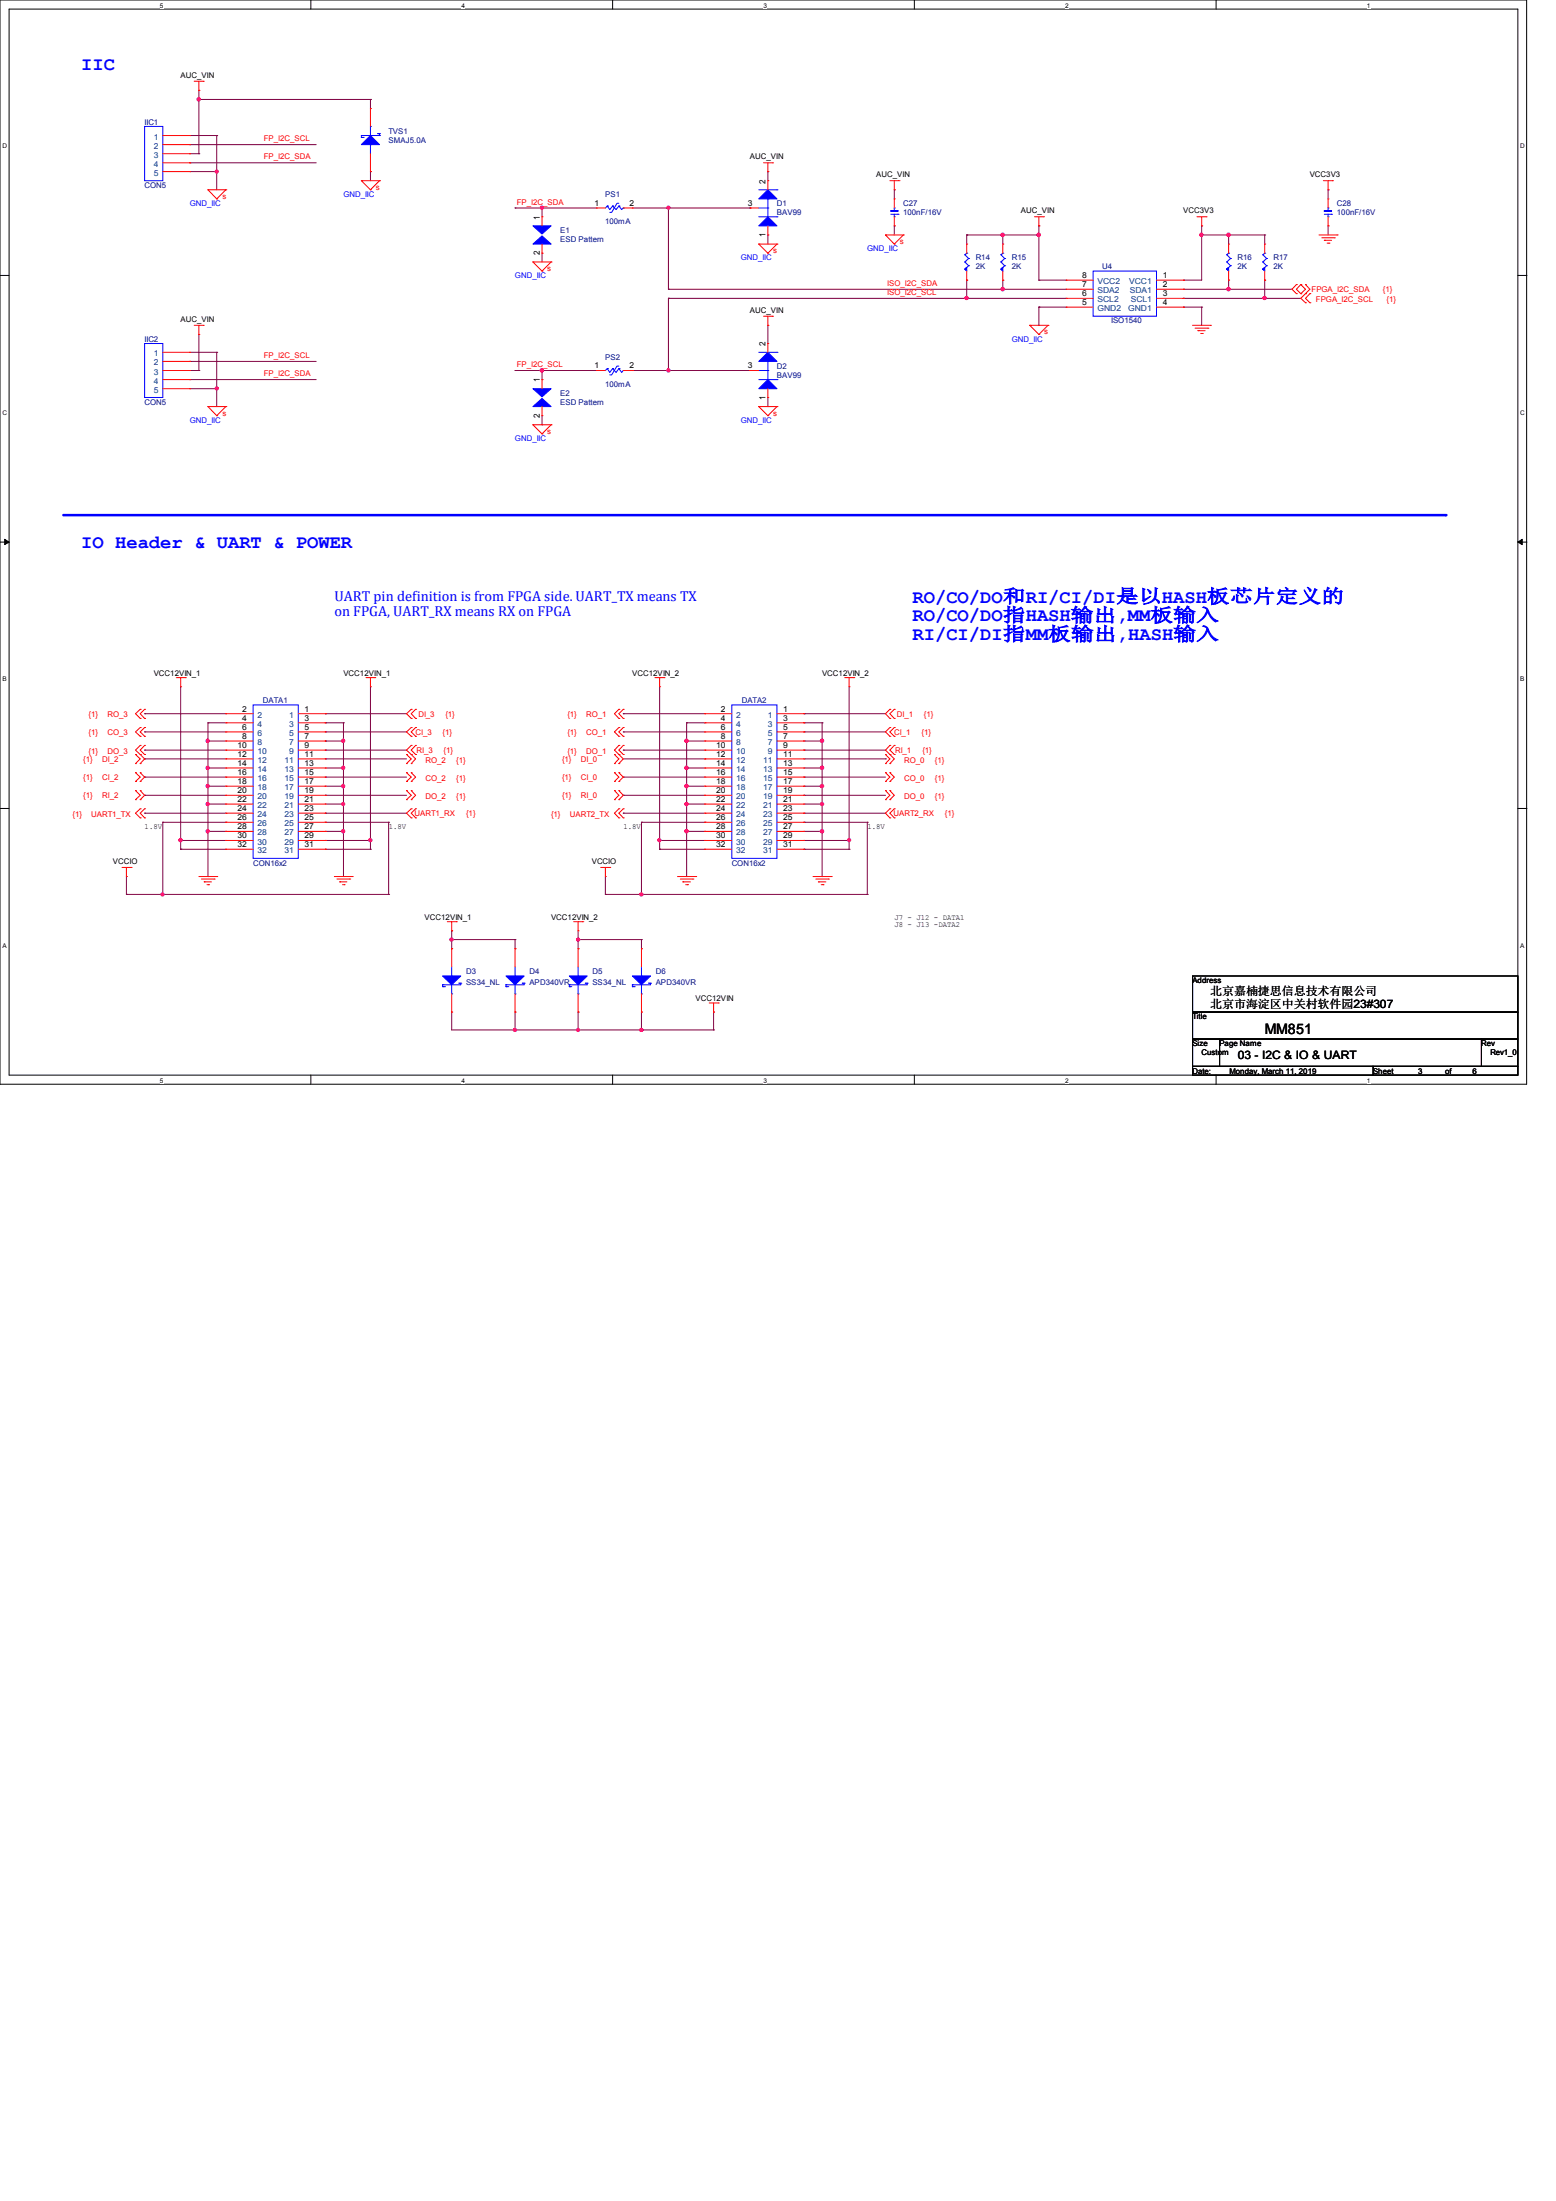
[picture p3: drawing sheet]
<svg xmlns="http://www.w3.org/2000/svg" width="210mm" height="297mm" viewBox="0 0 210 297" stroke-linecap="round" stroke-linejoin="round" font-family="sans-serif">
<path d="M0 0h206v146.3h-206zM1.2 1.2h203.7v143.9h-203.7z" fill="none" stroke="#000" stroke-width=".13"/>
<g fill="#fff">
<path d="M21.6 .2h.5v.9h-.5z"/>
<path d="M21.6 145.2h.5v1h-.5z"/>
</g>
<path d="M42 0v1.2M42 145.1v1.2" fill="none" stroke="#000" stroke-width=".13"/>
<g fill="#fff">
<path d="M62.3 .2h.5v.9h-.5z"/>
<path d="M62.3 145.2h.5v1h-.5z"/>
</g>
<path d="M82.7 0v1.2M82.7 145.1v1.2" fill="none" stroke="#000" stroke-width=".13"/>
<g fill="#fff">
<path d="M103 .2h.5v.9h-.5z"/>
<path d="M103 145.2h.5v1h-.5z"/>
</g>
<path d="M123.4 0v1.2M123.4 145.1v1.2" fill="none" stroke="#000" stroke-width=".13"/>
<g fill="#fff">
<path d="M143.8 .2h.4v.9h-.4z"/>
<path d="M143.8 145.2h.4v1h-.4z"/>
</g>
<path d="M164.1 0v1.2M164.1 145.1v1.2" fill="none" stroke="#000" stroke-width=".13"/>
<g fill="#fff">
<path d="M184.5 .2h.5v.9h-.5z"/>
<path d="M184.5 145.2h.5v1h-.5z"/>
<path d="M.3 19.2h.6v1h-.6z"/>
<path d="M205.2 19.2h.6v1h-.6z"/>
<path d="M.3 55.1h.6v1h-.6z"/>
<path d="M205.2 55.1h.6v1h-.6z"/>
</g>
<path d="M0 37.2h1.2M204.9 37.2h1.2" fill="none" stroke="#000" stroke-width=".13"/>
<g fill="#fff">
<path d="M.3 91.1h.6v1h-.6z"/>
<path d="M205.2 91.1h.5v1h-.5z"/>
</g>
<path d="M0 73.2h1.2M204.9 73.2h1.2" fill="none" stroke="#000" stroke-width=".13"/>
<path d="M.6 72.8l.6 .4-.6 .3zM204.9 73.2l.5-.4v.7z" fill="#000" stroke="#000" stroke-width=".13"/>
<g fill="#fff">
<path d="M.3 127h.6v1h-.6z"/>
<path d="M205.2 127h.5v1h-.5z"/>
</g>
<path d="M0 109.1h1.2M204.9 109.1h1.2" fill="none" stroke="#000" stroke-width=".13"/>
<path d="M8.6 69.5h186.5" fill="none" stroke="#00f" stroke-width=".34"/>
<circle cx="195.1" cy="69.5" r=".17" fill="#00f"/>
<g fill="none" stroke="#800040" stroke-width=".13">
<path d="M25.6 19.5h.1M25.6 18.3h.1M25.6 19.5h17.1M25.6 18.3h3.7M26.8 12.2h.1M26.8 13.4h.1M26.8 12.2v8.5M26.8 13.4h23.2M29.3 18.3h.1M29.3 18.3v7.3M50 13.4h.1M50 13.4v1.2"/>
<path d="M25.6 22h.1M25.6 22h17.1M25.6 23.2h3.7M25.6 20.7h1.2M26.8 20.7h.1M29.3 23.2h.1M50 23.2h.1M50 23.2v1.2M69.5 28.1h.1M69.5 28.1h11M73.2 34.2h.1M73.2 28.1h.1"/>
<path d="M73.2 28.1v1.2M73.2 34.2v1.1M85.3 28.1h15.9M90.2 28.1h.1M90.2 39h.1M90.2 39h53.7M90.2 28.1v10.9M101.2 28.1h.1M103.6 31.7h.1M103.6 23.2h.1M103.6 23.2v1.2M103.6 31.7v1.2"/>
<path d="M120.7 30.5h.1M120.7 25.6h.1M120.7 25.6v1.2M120.7 30.5v1.2M130.5 31.7h.1M130.5 37.8h.1M130.5 31.7h9.7M130.5 31.7v1.2M130.5 37.8v2.5M135.3 31.7h.1M135.3 39h.1M135.3 37.8h.1"/>
<path d="M135.3 31.7v1.2M135.3 37.8v1.2M140.2 30.5h.1M140.2 31.7h.1M140.2 37.8h.1M140.2 37.8h3.7M140.2 30.5v7.3M159.7 37.8h.1M159.7 39h.1M159.7 39h14.7M162.2 30.5h.1M162.2 31.7h.1"/>
<path d="M162.2 30.5v7.3h-2.5M162.2 31.7h8.5M165.8 31.7h.1M165.8 37.8h.1M165.8 39h.1M165.8 31.7v1.2M165.8 37.8v1.2M170.7 31.7h.1M170.7 37.8h.1M170.7 31.7v1.2M170.7 37.8v2.5M179.2 30.5h.1"/>
<path d="M179.2 25.6h.1M179.2 25.6v1.2M179.2 30.5v1.2M25.6 51.2h.1M25.6 48.8h.1M25.6 50h.1M25.6 51.2h17.1M25.6 52.5h3.7M25.6 50h1.2M25.6 48.8h17.1M25.6 47.5h3.7M26.8 50h.1"/>
<path d="M26.8 45.1v4.9M29.3 52.5h.1M29.3 47.5h.1M29.3 47.5v7.4M69.5 50h.1M69.5 50h11M73.2 57.3h.1M73.2 51.2h.1M73.2 50h.1M73.2 50v1.2M73.2 56.1v1.2M85.3 50h15.9"/>
<path d="M90.2 40.3h.1M90.2 50h.1M90.2 40.3h53.7M90.2 40.3v9.7M103.6 54.9h.1M103.6 43.9h.1M103.6 43.9v2.5M103.6 53.6v1.3M130.5 40.3h.1M140.2 41.4h.1M140.2 41.4h3.7M140.2 41.4v2.5"/>
<path d="M159.7 41.4h.1M159.7 40.3h.1M159.7 41.4h2.5M159.7 40.3h15.9M162.2 41.4h.1M162.2 41.4v2.5M170.7 40.3h.1M19.5 96.3h.1M19.5 98.8h.1M19.5 96.3h11M19.5 98.8h11M24.4 92.7v21.9"/>
<path d="M28.1 97.5h.1M28.1 100h.1M28.1 97.5v20.8M28.1 97.5h2.4M28.1 100h2.4M43.9 96.3h.1M43.9 98.8h.1M43.9 97.5h.1M43.9 100h.1M43.9 96.3h11M43.9 98.8h11M43.9 97.5h2.5"/>
<path d="M43.9 100h2.5M46.4 97.5h.1M46.4 97.5v20.8M50 92.7v21.9M84.1 96.3h.1M84.1 98.8h.1M84.1 96.3h11M84.1 98.8h11M89 92.7v21.9M92.7 100h.1M92.7 97.5h.1M92.7 97.5h2.4"/>
<path d="M92.7 100h2.4M92.7 97.5v20.8M108.5 98.8h.1M108.5 96.3h.1M108.5 100h.1M108.5 97.5h.1M108.5 96.3h11M108.5 98.8h11M108.5 97.5h2.5M108.5 100h2.5M111 97.5h.1M111 97.5v20.8"/>
<path d="M114.6 92.7v21.9M17.1 118.3v2.4M19.5 101.2h.1M19.5 102.4h.1M19.5 104.9h.1M19.5 107.3h.1M19.5 109.7h.1M19.5 101.2h11M19.5 102.4h11M19.5 104.9h11M19.5 107.3h11M19.5 109.7h11"/>
<path d="M22 111h.1M22 111v9.7M22 111h8.5M24.4 113.4h.1M24.4 114.6h.1M24.4 114.6h6.1M24.4 113.4h6.1M28.1 106.1h.1M28.1 103.6h.1M28.1 108.5h.1M28.1 112.2h.1M28.1 118.3h.1"/>
<path d="M28.1 103.6h2.4M28.1 106.1h2.4M28.1 112.2h2.4M28.1 108.5h2.4M30.5 111h.1M43.9 101.2h.1M43.9 114.6h.1M43.9 113.4h.1M43.9 109.7h.1M43.9 107.3h.1M43.9 104.9h.1M43.9 102.4h.1"/>
<path d="M43.9 111h.1M43.9 101.2h11M43.9 102.4h11M43.9 103.6h2.5M43.9 104.9h11M43.9 106.1h2.5M43.9 107.3h11M43.9 114.6h6.1M43.9 113.4h6.1M43.9 112.2h2.5M43.9 109.7h11M43.9 108.5h2.5"/>
<path d="M43.9 111h8.6M46.4 103.6h.1M46.4 112.2h.1M46.4 118.3h.1M46.4 108.5h.1M46.4 106.1h.1M50 113.4h.1M50 114.6h.1M52.5 111h.1M52.5 111v9.7M81.7 118.3v2.4M84.1 101.2h.1"/>
<path d="M84.1 109.7h.1M84.1 107.3h.1M84.1 104.9h.1M84.1 101.2h11M84.1 102.4h11M84.1 104.9h11M84.1 107.3h11M84.1 109.7h11M86.6 111h.1M86.6 111v9.7M86.6 111h8.5M89 113.4h.1"/>
<path d="M89 114.6h.1M89 114.6h6.1M89 113.4h6.1M92.7 112.2h.1M92.7 118.3h.1M92.7 108.5h.1M92.7 106.1h.1M92.7 103.6h.1M92.7 103.6h2.4M92.7 106.1h2.4M92.7 112.2h2.4M92.7 108.5h2.4"/>
<path d="M95.1 102.4h.1M95.1 111h.1M108.5 101.2h.1M108.5 113.4h.1M108.5 114.6h.1M108.5 109.7h.1M108.5 107.3h.1M108.5 106.1h.1M108.5 104.9h.1M108.5 111h.1M108.5 101.2h11M108.5 102.4h11"/>
<path d="M108.5 103.6h2.5M108.5 104.9h11M108.5 106.1h2.5M108.5 107.3h11M108.5 114.6h6.1M108.5 113.4h6.1M108.5 112.2h2.5M108.5 109.7h11M108.5 108.5h2.5M108.5 111h8.6M111 103.6h.1M111 112.2h.1"/>
<path d="M111 118.3h.1M111 108.5h.1M111 106.1h.1M114.6 113.4h.1M114.6 114.6h.1M117.1 111h.1M117.1 111v9.7M119.5 102.4h.1M17.1 120.7h.1M17.1 120.7h35.4M22 120.7h.1M52.5 120.7h.1"/>
<path d="M61 125.6h.1M61 136.6h.1M61 128h.1M61 125.6v2.4M61 136.6v2.4h35.3M61 126.8h8.5M69.5 139h.1M69.5 136.6h.1M69.5 126.8h.1M69.5 128h.1M69.5 126.8v1.2M69.5 136.6v2.4"/>
<path d="M78 126.8h.1M78 136.6h.1M78 139h.1M78 128h.1M78 125.6v2.4M78 136.6v2.4M78 126.8h8.6M81.7 120.7h.1M81.7 120.7h35.4M86.6 139h.1M86.6 136.6h.1M86.6 126.8h.1"/>
<path d="M86.6 128h.1M86.6 120.7h.1M86.6 126.8v1.2M86.6 136.6v2.4M96.3 136.6h.1M96.3 139h.1M96.3 136.6v2.4M117.1 120.7h.1"/>
</g>
<g fill="#f0f" stroke="#f0f" stroke-width=".13">
<circle cx="29.3" cy="52.4" r=".21"/>
<circle cx="170.7" cy="40.2" r=".22"/>
<circle cx="162.1" cy="31.7" r=".22"/>
<circle cx="165.8" cy="31.7" r=".23"/>
<circle cx="165.8" cy="39" r=".23"/>
<circle cx="140.2" cy="31.7" r=".23"/>
<circle cx="135.3" cy="31.7" r=".23"/>
<circle cx="135.3" cy="39" r=".23"/>
<circle cx="130.5" cy="40.2" r=".22"/>
<circle cx="29.3" cy="23.2" r=".21"/>
<circle cx="26.8" cy="13.4" r=".23"/>
<circle cx="73.1" cy="50" r=".23"/>
<circle cx="73.1" cy="28" r=".22"/>
<circle cx="90.2" cy="28" r=".21"/>
<circle cx="90.2" cy="50" r=".22"/>
<circle cx="28" cy="106.1" r=".22"/>
<circle cx="24.4" cy="113.4" r=".22"/>
<circle cx="50" cy="113.4" r=".22"/>
<circle cx="46.3" cy="100" r=".22"/>
<circle cx="46.3" cy="103.6" r=".22"/>
<circle cx="28" cy="100" r=".22"/>
<circle cx="28" cy="103.6" r=".22"/>
<circle cx="78" cy="139" r=".21"/>
<circle cx="86.6" cy="139" r=".22"/>
<circle cx="110.9" cy="100" r=".23"/>
<circle cx="110.9" cy="103.6" r=".23"/>
<circle cx="114.6" cy="113.4" r=".21"/>
<circle cx="89" cy="113.4" r=".21"/>
<circle cx="69.5" cy="139" r=".22"/>
<circle cx="60.9" cy="126.8" r=".22"/>
<circle cx="78" cy="126.8" r=".21"/>
<circle cx="28" cy="108.5" r=".21"/>
<circle cx="28" cy="112.2" r=".22"/>
<circle cx="46.3" cy="108.5" r=".21"/>
<circle cx="46.3" cy="112.2" r=".22"/>
<circle cx="46.3" cy="106.1" r=".22"/>
<circle cx="92.7" cy="108.5" r=".22"/>
<circle cx="92.6" cy="112.2" r=".23"/>
<circle cx="110.9" cy="108.5" r=".22"/>
<circle cx="110.9" cy="112.2" r=".23"/>
<circle cx="92.6" cy="100" r=".23"/>
<circle cx="92.6" cy="103.6" r=".23"/>
<circle cx="92.6" cy="106.1" r=".23"/>
<circle cx="110.9" cy="106.1" r=".23"/>
<circle cx="21.9" cy="120.7" r=".21"/>
<circle cx="86.6" cy="120.7" r=".22"/>
</g>
<g fill="none" stroke="#f00" stroke-width=".13">
<path d="M22 18.3h3.6M22 19.5h3.6M25.6 18.3h.1M25.6 19.5h.1M26.2 11h1.2M26.8 12.2h.1M26.8 11v1.2M27.4 11h.1M50 14.6h.1M50 14.6v2.5M22 22h3.6M22 20.7h3.6"/>
<path d="M22 23.2h3.6M25.6 20.7h.1M25.6 22h.1M25.6 23.2h.1M28.1 25.6h.1M28.1 25.6h2.4M28.1 25.6l1.2 1.2M29.3 26.8h.1M30.5 25.6h.1M30.5 25.6l-1.2 1.2M48.8 24.4h.1M48.8 24.4h2.4"/>
<path d="M48.8 24.4l1.2 1.2M50 25.6h.1M50 23.2h.1M50 20.7v2.5M51.2 24.4h.1M51.2 24.4l-1.2 1.2M71.9 35.3h.1M71.9 35.3h2.5M71.9 35.3l1.3 1.3M73.2 36.6h.1M73.2 29.3h.1M73.2 34.2h.1"/>
<path d="M73.2 29.3v1.2M73.2 32.9v1.3M74.4 35.3h.1M74.4 35.3l-1.2 1.3M80.5 28.1h.1M80.5 28.1h1.2M84.1 28.1h1.2M85.3 28.1h.1M101.2 28.1h.1M101.2 28.1h1.2M102.4 32.9h.1M102.4 32.9h2.5"/>
<path d="M102.4 32.9l1.2 1.3M103 22h1.3M103.6 34.2h.1M103.6 23.2h.1M103.6 24.4h.1M103.6 31.7h.1M103.6 22v1.2M103.6 24.4v1.2M103.6 30.5v1.2M104.3 22h.1M104.9 32.9h.1M104.9 32.9l-1.3 1.3"/>
<path d="M119.5 31.7h.1M119.5 31.7h2.4M119.5 31.7l1.2 1.2M120.1 24.4h1.2M120.7 32.9h.1M120.7 25.6h.1M120.7 26.8h.1M120.7 30.5h.1M120.7 24.4v1.2M120.7 26.8v1.3M120.7 29.3v1.2M121.3 24.4h.1"/>
<path d="M121.9 31.7h.1M121.9 31.7l-1.2 1.2M130.5 37.8h.1M130.5 32.9h.1M130.5 32.9v1.3M130.5 36.6v1.2M135.3 37.8h.1M135.3 32.9h.1M135.3 32.9v1.3M135.3 36.6v1.2M139.6 29.3h1.2M140.2 30.5h.1"/>
<path d="M140.2 29.3v1.2M140.8 29.3h.1M143.9 39h.1M143.9 37.8h.1M143.9 37.8h3.6M143.9 39h3.6M156.1 37.8h3.6M156.1 39h3.6M159.7 37.8h.1M159.7 39h.1M161.5 29.3h1.3M162.2 30.5h.1"/>
<path d="M162.2 29.3v1.2M162.8 29.3h.1M165.8 37.8h.1M165.8 32.9h.1M165.8 32.9v1.3M165.8 36.6v1.2M170.7 37.8h.1M170.7 32.9h.1M170.7 32.9v1.3M170.7 36.6v1.2M175 38.4h.1M175 39.6h.1"/>
<path d="M175 38.4l-.6 .6 .6 .6M175.6 39.6h.1M175.6 38.4h.1M175.6 38.4l-.6 .6 .6 .6M175.6 38.4l.6 .6-.6 .6M176.2 39.6h.1M176.2 38.4h.1M176.2 38.4l.6 .6-1.2 1.3 .6 .6M176.8 39.6h.1M176.8 39.6l-.6 .7 .6 .6M178 31.7h2.5M178.4 32.1h1.7"/>
<path d="M178.6 24.4h1.2M178.7 32.4h.1M178.7 32.4h1M179.1 32.8h.3M179.2 25.6h.1M179.2 26.8h.1M179.2 30.5h.1M179.2 24.4v1.2M179.2 26.8v1.3M179.2 29.3v1.2M179.4 32.8h.1M179.8 24.4h.1"/>
<path d="M180.1 32.1h.1M180.5 31.7h.1M22 50h3.6M22 47.5h3.6M22 48.8h3.6M22 51.2h3.6M22 52.5h3.6M25.6 47.5h.1M25.6 48.8h.1M25.6 50h.1M25.6 51.2h.1M25.6 52.5h.1"/>
<path d="M26.2 43.9h1.2M26.8 45.1h.1M26.8 43.9v1.2M27.4 43.9h.1M28.1 54.9h.1M28.1 54.9h2.4M28.1 54.9l1.2 1.2M29.3 56.1h.1M30.5 54.9h.1M30.5 54.9l-1.2 1.2M71.9 57.3h.1M71.9 57.3h2.5"/>
<path d="M71.9 57.3l1.3 1.2M73.2 58.5h.1M73.2 51.2h.1M73.2 56.1h.1M73.2 51.2v1.3M73.2 54.9v1.2M74.4 57.3h.1M74.4 57.3l-1.2 1.2M80.5 50h.1M80.5 50h1.2M84.1 50h1.2M85.3 50h.1"/>
<path d="M101.2 50h.1M101.2 50h1.2M102.4 54.9h.1M102.4 54.9h2.5M102.4 54.9l1.2 1.2M103 42.7h1.3M103.6 56.1h.1M103.6 43.9h.1M103.6 46.4h.1M103.6 53.6h.1M103.6 42.7v1.2M103.6 46.4v1.1"/>
<path d="M103.6 52.5v1.1M104.3 42.7h.1M104.9 54.9h.1M104.9 54.9l-1.3 1.2M139 43.9h.1M139 43.9h2.4M139 43.9l1.2 1.2M140.2 45.1h.1M141.4 43.9h.1M141.4 43.9l-1.2 1.2M143.9 41.4h.1M143.9 40.3h.1"/>
<path d="M143.9 40.3h3.6M143.9 41.4h3.6M156.1 40.3h3.6M156.1 41.4h3.6M159.7 40.3h.1M159.7 41.4h.1M161 43.9h2.4M161.3 44.3h1.7M161.7 44.6h.1M161.7 44.6h.9M162.1 45h.2M162.3 45h.1"/>
<path d="M163 44.3h.1M163.4 43.9h.1M176.2 40.9h.1M176.8 40.9h.1M18.9 98.2h.1M18.9 99.4h.1M18.9 95.7h.1M18.9 96.9h.1M18.9 98.2l-.6 .6 .6 .6M18.9 95.7l-.6 .6 .6 .6M19.5 98.2h.1M19.5 99.4h.1"/>
<path d="M19.5 95.7h.1M19.5 96.9h.1M19.5 98.2l-.6 .6 .6 .6M19.5 95.7l-.6 .6 .6 .6M23.8 91.4h1.2M24.4 92.7h.1M24.4 91.4v1.3M25 91.4h.1M30.5 96.3h.1M30.5 97.5h.1M30.5 98.8h.1M30.5 100h.1"/>
<path d="M30.5 96.3h3.7M30.5 97.5h3.7M30.5 98.8h3.7M30.5 100h3.7M40.3 96.3h3.6M40.3 97.5h3.6M40.3 98.8h3.6M40.3 100h3.6M43.9 96.3h.1M43.9 97.5h.1M43.9 98.8h.1M43.9 100h.1"/>
<path d="M49.4 91.4h1.2M50 92.7h.1M50 91.4v1.3M50.6 91.4h.1M55.5 95.7h.1M55.5 96.9h.1M55.5 98.2h.1M55.5 99.4h.1M55.5 95.7l-.6 .6 .6 .6M55.5 98.2l-.6 .6 .6 .6M56.1 96.9h.1M56.1 95.7h.1"/>
<path d="M56.1 99.4h.1M56.1 98.2h.1M56.1 95.7l-.6 .6 .6 .6M56.1 98.2l-.6 .6 .6 .6M83.5 95.7h.1M83.5 96.9h.1M83.5 98.2h.1M83.5 99.4h.1M83.5 95.7l-.6 .6 .6 .6M83.5 98.2l-.6 .6 .6 .6M84.1 95.7h.1M84.1 96.9h.1"/>
<path d="M84.1 98.2h.1M84.1 99.4h.1M84.1 95.7l-.6 .6 .6 .6M84.1 98.2l-.6 .6 .6 .6M88.4 91.4h1.2M89 92.7h.1M89 91.4v1.3M89.6 91.4h.1M95.1 96.3h.1M95.1 97.5h.1M95.1 98.8h.1M95.1 100h.1"/>
<path d="M95.1 96.3h3.7M95.1 97.5h3.7M95.1 98.8h3.7M95.1 100h3.7M104.9 96.3h3.6M104.9 97.5h3.6M104.9 98.8h3.6M104.9 100h3.6M108.5 96.3h.1M108.5 97.5h.1M108.5 98.8h.1M108.5 100h.1"/>
<path d="M114 91.4h1.2M114.6 92.7h.1M114.6 91.4v1.3M115.2 91.4h.1M120.1 95.7h.1M120.1 96.9h.1M120.1 98.2h.1M120.1 99.4h.1M120.1 95.7l-.6 .6 .6 .6M120.1 98.2l-.6 .6 .6 .6M120.7 96.9h.1M120.7 95.7h.1"/>
<path d="M120.7 99.4h.1M120.7 98.2h.1M120.7 95.7l-.6 .6 .6 .6M120.7 98.2l-.6 .6 .6 .6M16.5 117.1h1.2M17.1 118.3h.1M17.1 117.1v1.2M17.7 117.1h.1M18.3 105.5h.1M18.3 104.3h.1M18.3 107.9h.1M18.3 106.7h.1"/>
<path d="M18.3 103h.1M18.3 101.8h.1M18.3 104.3l.6 .6-.6 .6M18.3 106.7l.6 .6-.6 .6M18.3 101.8l.6 .6-.6 .6M18.9 109.1h.1M18.9 110.4h.1M18.9 104.3h.1M18.9 105.5h.1M18.9 100.6h.1M18.9 101.8h.1M18.9 106.7h.1"/>
<path d="M18.9 107.9h.1M18.9 103h.1M18.9 109.1l-.6 .6 .6 .7M18.9 104.3l.6 .6-.6 .6M18.9 100.6l-.6 .6 .6 .6M18.9 106.7l.6 .6-.6 .6M18.9 101.8l.6 .6-.6 .6M19.5 109.1h.1M19.5 110.4h.1M19.5 100.6h.1M19.5 101.8h.1M19.5 109.1l-.6 .6 .6 .7"/>
<path d="M19.5 100.6l-.6 .6 .6 .6M26.8 118.3h2.5M27.2 118.6h1.7M27.6 119h.1M27.6 119h.9M27.9 119.4h.3M28.2 119.4h.1M28.9 118.6h.1M29.3 118.3h.1M30.5 101.2h.1M30.5 102.4h.1M30.5 103.6h.1"/>
<path d="M30.5 104.9h.1M30.5 106.1h.1M30.5 107.3h.1M30.5 108.5h.1M30.5 109.7h.1M30.5 111h.1M30.5 112.2h.1M30.5 113.4h.1M30.5 114.6h.1M30.5 101.2h3.7M30.5 102.4h3.7M30.5 103.6h3.7"/>
<path d="M30.5 104.9h3.7M30.5 106.1h3.7M30.5 107.3h3.7M30.5 108.5h3.7M30.5 109.7h3.7M30.5 111h3.7M30.5 112.2h3.7M30.5 113.4h3.7M30.5 114.6h3.7M40.3 101.2h3.6M40.3 102.4h3.6M40.3 103.6h3.6"/>
<path d="M40.3 104.9h3.6M40.3 106.1h3.6M40.3 107.3h3.6M40.3 108.5h3.6M40.3 109.7h3.6M40.3 111h3.6M40.3 112.2h3.6M40.3 113.4h3.6M40.3 114.6h3.6M43.9 101.2h.1M43.9 102.4h.1M43.9 103.6h.1"/>
<path d="M43.9 104.9h.1M43.9 106.1h.1M43.9 107.3h.1M43.9 108.5h.1M43.9 109.7h.1M43.9 111h.1M43.9 112.2h.1M43.9 113.4h.1M43.9 114.6h.1M45.1 118.3h2.4M45.5 118.6h1.7M45.8 119h.1"/>
<path d="M45.8 119h1M46.2 119.4h.2M46.4 119.4h.1M47.2 118.6h.1M47.5 118.3h.1M54.9 101.8h.1M54.9 103h.1M54.9 104.3h.1M54.9 105.5h.1M54.9 106.7h.1M54.9 107.9h.1M54.9 101.8l.6 .6-.6 .6"/>
<path d="M54.9 104.3l.6 .6-.6 .6M54.9 106.7l.6 .6-.6 .6M55.5 109.1h.1M55.5 110.4h.1M55.5 101.8h.1M55.5 103h.1M55.5 100.6h.1M55.5 104.3h.1M55.5 105.5h.1M55.5 106.7h.1M55.5 107.9h.1M55.5 109.1l-.6 .6 .6 .7"/>
<path d="M55.5 101.8l.6 .6-.6 .6M55.5 100.6l-.6 .6 .6 .6M55.5 104.3l.6 .6-.6 .6M55.5 106.7l.6 .6-.6 .6M56.1 110.4h.1M56.1 109.1h.1M56.1 101.8h.1M56.1 100.6h.1M56.1 109.1l-.6 .6 .6 .7M56.1 100.6l-.6 .6 .6 .6M81.1 117.1h1.2M81.7 118.3h.1"/>
<path d="M81.7 117.1v1.2M82.3 117.1h.1M82.9 105.5h.1M82.9 104.3h.1M82.9 103h.1M82.9 101.8h.1M82.9 107.9h.1M82.9 106.7h.1M82.9 104.3l.6 .6-.6 .6M82.9 101.8l.6 .6-.6 .6M82.9 106.7l.6 .6-.6 .6M83.5 109.1h.1"/>
<path d="M83.5 110.4h.1M83.5 100.6h.1M83.5 101.8h.1M83.5 104.3h.1M83.5 105.5h.1M83.5 103h.1M83.5 106.7h.1M83.5 107.9h.1M83.5 109.1l-.6 .6 .6 .7M83.5 100.6l-.6 .6 1.2 1.2-.6 .6M83.5 104.3l.6 .6-.6 .6M83.5 106.7l.6 .6-.6 .6"/>
<path d="M84.1 109.1h.1M84.1 110.4h.1M84.1 100.6h.1M84.1 101.8h.1M84.1 109.1l-.6 .6 .6 .7M84.1 100.6l-.6 .6 .6 .6M91.4 118.3h2.5M91.8 118.6h1.7M92.2 119h.1M92.2 119h1M92.5 119.4h.3M92.8 119.4h.1"/>
<path d="M93.5 118.6h.1M93.9 118.3h.1M95.1 101.2h.1M95.1 102.4h.1M95.1 103.6h.1M95.1 104.9h.1M95.1 106.1h.1M95.1 107.3h.1M95.1 108.5h.1M95.1 109.7h.1M95.1 111h.1M95.1 112.2h.1"/>
<path d="M95.1 113.4h.1M95.1 114.6h.1M95.1 101.2h3.7M95.1 102.4h3.7M95.1 103.6h3.7M95.1 104.9h3.7M95.1 106.1h3.7M95.1 107.3h3.7M95.1 108.5h3.7M95.1 109.7h3.7M95.1 111h3.7M95.1 112.2h3.7"/>
<path d="M95.1 113.4h3.7M95.1 114.6h3.7M104.9 101.2h3.6M104.9 102.4h3.6M104.9 103.6h3.6M104.9 104.9h3.6M104.9 106.1h3.6M104.9 107.3h3.6M104.9 108.5h3.6M104.9 109.7h3.6M104.9 111h3.6M104.9 112.2h3.6"/>
<path d="M104.9 113.4h3.6M104.9 114.6h3.6M108.5 101.2h.1M108.5 102.4h.1M108.5 103.6h.1M108.5 104.9h.1M108.5 106.1h.1M108.5 107.3h.1M108.5 108.5h.1M108.5 109.7h.1M108.5 111h.1M108.5 112.2h.1"/>
<path d="M108.5 113.4h.1M108.5 114.6h.1M109.7 118.3h2.5M110.1 118.6h1.7M110.4 119h.1M110.4 119h1.1M110.8 119.4h.3M111.1 119.4h.1M111.8 118.6h.1M112.2 118.3h.1M119.5 101.8h.1M119.5 103h.1"/>
<path d="M119.5 104.3h.1M119.5 105.5h.1M119.5 106.7h.1M119.5 107.9h.1M119.5 101.8l.6 .6-.6 .6M119.5 104.3l.6 .6-.6 .6M119.5 106.7l.6 .6-.6 .6M120.1 109.1h.1M120.1 110.4h.1M120.1 101.8h.1M120.1 103h.1M120.1 104.3h.1"/>
<path d="M120.1 105.5h.1M120.1 100.6h.1M120.1 106.7h.1M120.1 107.9h.1M120.1 109.1l-.6 .6 .6 .7M120.1 100.6l-.6 .6 1.2 1.2-.6 .6M120.1 104.3l.6 .6-.6 .6M120.1 106.7l.6 .6-.6 .6M120.7 110.4h.1M120.7 109.1h.1M120.7 101.8h.1M120.7 100.6h.1"/>
<path d="M120.7 109.1l-.6 .6 .6 .7M120.7 100.6l-.6 .6 .6 .6M60.4 124.4h1.2M61 125.6h.1M61 128h.1M61 136.6h.1M61 124.4v1.2M61 128v2.5M61 134.1v2.5M61.6 124.4h.1M69.5 128h.1M69.5 136.6h.1"/>
<path d="M69.5 128v2.5M69.5 134.1v2.5M77.4 124.4h1.3M78 125.6h.1M78 128h.1M78 136.6h.1M78 124.4v1.2M78 128v2.5M78 134.1v2.5M78.7 124.4h.1M86.6 128h.1M86.6 136.6h.1"/>
<path d="M86.6 128v2.5M86.6 134.1v2.5M95.7 135.3h1.2M96.3 136.6h.1M96.3 135.3v1.3M96.9 135.3h.1"/>
</g>
<path d="M161 131.7h43.9v4.9h-43.9zM161 136.6h43.9v3.6h-43.9zM161 140.2h3.6v3.7h-3.6zM161 143.9h24.3v1.2h-24.3zM164.6 140.2h35.3v3.7h-35.3zM185.3 143.9h19.6v1.2h-19.6zM199.9 140.2h5v3.7h-5z" fill="none" stroke="#000" stroke-width=".13"/>
<g fill="none" stroke="#00f" stroke-width=".13">
<path d="M19.5 17.1h2.5v7.3h-2.5zM48.8 18.5h.1M48.8 18.5h.2M49 18.5h.1M50 19.5h.1M50 17.1h.1M50 17.1v1.2M50 19.5v1.2M51 18h.1M51 18h.2M51.2 18h.1M51.2 18.3h.1"/>
<path d="M51.2 18v.3M51.2 18.3h-2.4v.2M82 27.8h.1M82 27.8l-.3 .3M82 27.8l.3 .5 .4-.5M82.7 27.8h.1M82.7 27.8l.4 .5 .4-.5M83.5 27.8h.1M83.5 27.4h-.2l-.8 1.3h-.2M83.5 27.8l.4 .5 .2-.2M84.1 28.1h.1M102.4 25.6h2.5"/>
<path d="M102.4 29.3h2.5M102.4 28.1h1.2M103.6 26.8h.1M103.6 28.1h.1M103.6 26.8v2.5M104.9 25.6h.1M104.9 29.3h.1M120.2 28.9h1M120.7 29.3h.1M120.7 28.1h.1M120.7 28.1v.3M120.7 28.9v.4"/>
<path d="M121.2 28.9h.1M130.2 36.3h.1M130.2 35.3h.1M130.2 34.4h.1M130.2 36.3l.3 .3M130.2 35.3l.5 .6M130.2 34.4l.5 .5M130.5 34.2h.1M130.5 34.2l-.3 .2M130.7 35.9h.1M130.7 34.9h.1M130.7 35.9l-.5 .4"/>
<path d="M130.7 34.9l-.5 .4M135.1 36.3h.1M135.1 35.3h.1M135.1 34.4h.1M135.1 36.3l.2 .3M135.1 35.3l.5 .6M135.1 34.4l.5 .5M135.3 34.2h.1M135.3 34.2l-.2 .2M135.6 35.9h.1M135.6 34.9h.1M135.6 35.9l-.5 .4"/>
<path d="M135.6 34.9l-.5 .4M147.5 36.6h8.6v6.1h-8.6zM165.6 36.3h.1M165.6 35.3h.1M165.6 34.4h.1M165.6 36.3l.2 .3M165.6 35.3l.5 .6M165.6 34.4l.5 .5M165.8 34.2h.1M165.8 34.2l-.2 .2M166.1 35.9h.1M166.1 34.9h.1"/>
<path d="M166.1 35.9l-.5 .4M166.1 34.9l-.5 .4M170.4 36.3h.1M170.4 35.3h.1M170.4 34.4h.1M170.4 36.3l.3 .3M170.4 35.3l.5 .6M170.4 34.4l.5 .5M170.7 34.2h.1M170.7 34.2l-.3 .2M170.9 35.9h.1M170.9 34.9h.1"/>
<path d="M170.9 35.9l-.5 .4M170.9 34.9l-.5 .4M178.7 28.9h1M179.2 29.3h.1M179.2 28.1h.1M179.2 28.1v.3M179.2 28.9v.4M179.7 28.9h.1M19.5 46.4h2.5v7.2h-2.5zM82 49.7h.1M82 49.7l-.3 .3M82 49.7l.3 .5 .4-.5"/>
<path d="M82.7 49.7h.1M82.7 49.7l.4 .5 .4-.5M83.5 49.7h.1M83.5 49.4h-.2l-.8 1.2h-.2M83.5 49.7l.4 .5 .2-.2M84.1 50h.1M102.4 47.5h2.5M102.4 51.2h2.5M102.4 50h1.2M103.6 48.8h.1M103.6 50h.1M103.6 48.8v2.4"/>
<path d="M104.9 47.5h.1M104.9 51.2h.1M34.2 95.1h6.1v20.7h-6.1zM98.8 95.1h6.1v20.7h-6.1zM59.7 133.1h.1M59.7 132.9h.1M59.7 133.1h.3M59.7 132.9v.2M60 133.1h.1M61 131.7h.1M61 134.1h.1M61 130.5v1.2"/>
<path d="M61 132.9v1.2M61.9 132.7h.1M61.9 132.7h.3M62.2 132.7h.1M62.2 132.7v.2h-2.5M68.3 133.1h.1M68.3 132.9h.1M68.3 132.9v.2M68.3 133.1h.2M68.5 133.1h.1M69.5 131.7h.1M69.5 134.1h.1"/>
<path d="M69.5 130.5v1.2M69.5 132.9v1.2M70.5 132.7h.1M70.5 132.7h.2M70.7 132.7h.1M70.7 132.7v.2h-2.4M76.8 133.1h.1M76.8 132.9h.1M76.8 133.1h.2M76.8 132.9v.2M77 133.1h.1M78 131.7h.1"/>
<path d="M78 134.1h.1M78 130.5v1.2M78 132.9v1.2M79 132.7h.1M79 132.7h.2M79.2 132.7h.1M79.2 132.7v.2h-2.4M85.3 133.1h.1M85.3 132.9h.1M85.3 133.1h.3M85.3 132.9v.2M85.6 133.1h.1"/>
<path d="M86.6 131.7h.1M86.6 134.1h.1M86.6 130.5v1.2M86.6 132.9v1.2M87.5 132.7h.1M87.5 132.7h.3M87.8 132.7h.1M87.8 132.7v.2h-2.5"/>
</g>
<g fill="#00f" stroke="#00f" stroke-width=".13">
<path d="M68.3 131.7h2.4l-1.2 1.2z"/>
<path d="M50 18.3l1.2 1.2h-2.4z"/>
<path d="M85.3 131.7h2.5l-1.2 1.2z"/>
<path d="M76.8 131.7h2.4l-1.2 1.2z"/>
<path d="M59.7 131.7h2.5l-1.2 1.2z"/>
<path d="M71.9 52.5h2.5l-1.2 1.1z" fill-rule="evenodd"/>
<path d="M71.9 54.9l1.3-1.1 1.2 1.1z" fill-rule="evenodd"/>
<path d="M103.6 47.5l1.3 1.3h-2.5z" fill-rule="evenodd"/>
<path d="M103.6 51.2l1.3 1.3h-2.5z" fill-rule="evenodd"/>
<path d="M71.9 30.5h2.5l-1.2 1.1z" fill-rule="evenodd"/>
<path d="M71.9 32.9l1.3-1.1 1.2 1.1z" fill-rule="evenodd"/>
<path d="M135.1 36.3l.2-.2v.5l-.2-.3 .2-.2z" fill-rule="evenodd"/>
<path d="M178.7 28.4h1v.1h-1z" fill-rule="evenodd"/>
<path d="M170.4 36.3l.3-.2v.5l-.3-.3 .3-.2z" fill-rule="evenodd"/>
<path d="M103.6 25.6l1.3 1.2h-2.5z" fill-rule="evenodd"/>
<path d="M103.6 29.3l1.3 1.2h-2.5z" fill-rule="evenodd"/>
<path d="M165.6 36.3l.2-.2v.5l-.2-.3 .2-.2z" fill-rule="evenodd"/>
<path d="M120.2 28.4h1v.1h-1z" fill-rule="evenodd"/>
<path d="M130.2 36.3l.3-.2v.5l-.3-.3 .3-.2z" fill-rule="evenodd"/>
</g>
<g font-size="2.5" fill="#00f">
<text x="11" y="9.4">IIC</text>
<text x="11" y="74">IO Header &amp; UART &amp; POWER</text>
<text x="123.1" y="81.3">RO/CO/DO和RI/CI/DI是以HASH板芯片定义的</text>
<text x="123.1" y="83.9">RO/CO/DO指HASH输出,MM板输入</text>
<text x="123.1" y="86.4">RI/CI/DI指MM板输出,HASH输入</text>
</g>
<g font-size="1.9" fill="#00f">
<text x="45.1" y="81.1">UART pin definition is from FPGA side. UART_TX means TX</text>
<text x="45.1" y="83.1">on FPGA, UART_RX means RX on FPGA</text>
</g>
<text font-size="1.9" x="170.7" y="139.6">MM851</text>
<g font-size="1.6">
<text x="163.3" y="134.3">北京嘉楠捷思信息技术有限公司</text>
<text x="163.3" y="136.1">北京市海淀区中关村软件园23#307</text>
<text x="167.1" y="142.9">03 - I2C &amp; IO &amp; UART</text>
</g>
<g font-size="1.2">
<text x="72.8" y="29.6" transform="rotate(-90 72.8 29.6)">1</text>
<text x="103.3" y="24.8" transform="rotate(-90 103.3 24.8)">2</text>
<text x="72.8" y="34.4" transform="rotate(-90 72.8 34.4)">2</text>
<text x="103.3" y="32" transform="rotate(-90 103.3 32)">1</text>
<text x="103.3" y="46.7" transform="rotate(-90 103.3 46.7)">2</text>
<text x="72.8" y="51.6" transform="rotate(-90 72.8 51.6)">1</text>
<text x="103.3" y="53.9" transform="rotate(-90 103.3 53.9)">1</text>
<text x="72.8" y="56.3" transform="rotate(-90 72.8 56.3)">2</text>
</g>
<g font-size="1.1">
<text x="24.4" y="10.5">AUC_VIN</text>
<text x="101.2" y="21.5">AUC_VIN</text>
<text x="118.3" y="23.9">AUC_VIN</text>
<text x="176.8" y="23.9">VCC3V3</text>
<text x="80.2" y="27.8">1</text>
<text x="85" y="27.8">2</text>
<text x="100.9" y="27.8">3</text>
<text x="137.8" y="28.8">AUC_VIN</text>
<text x="159.7" y="28.8">VCC3V3</text>
<text x="146" y="41.1">5</text>
<text x="146" y="40">6</text>
<text x="146" y="38.7">7</text>
<text x="146" y="37.5">8</text>
<text x="156.9" y="37.5">1</text>
<text x="156.9" y="38.7">2</text>
<text x="156.9" y="40">3</text>
<text x="156.9" y="41.1">4</text>
<text x="24.4" y="43.4">AUC_VIN</text>
<text x="101.2" y="42.2">AUC_VIN</text>
<text x="80.2" y="49.7">1</text>
<text x="85" y="49.7">2</text>
<text x="100.9" y="49.7">3</text>
<text x="20.7" y="91.2">VCC12VIN_1</text>
<text x="46.3" y="91.2">VCC12VIN_1</text>
<text x="85.3" y="91.2">VCC12VIN_2</text>
<text x="110.9" y="91.2">VCC12VIN_2</text>
<text x="32" y="100.9">10</text>
<text x="32.7" y="96">2</text>
<text x="32.7" y="97.2">4</text>
<text x="32.7" y="98.5">6</text>
<text x="32.7" y="99.7">8</text>
<text x="41.1" y="96">1</text>
<text x="41.1" y="97.2">3</text>
<text x="41.1" y="98.5">5</text>
<text x="41.1" y="99.7">7</text>
<text x="41.1" y="100.9">9</text>
<text x="96.6" y="100.9">10</text>
<text x="97.3" y="96">2</text>
<text x="97.3" y="97.2">4</text>
<text x="97.3" y="98.5">6</text>
<text x="97.3" y="99.7">8</text>
<text x="105.7" y="96">1</text>
<text x="105.7" y="97.2">3</text>
<text x="105.7" y="98.5">5</text>
<text x="105.7" y="99.7">7</text>
<text x="105.7" y="100.9">9</text>
<text x="32" y="102.1">12</text>
<text x="32" y="103.3">14</text>
<text x="32" y="104.6">16</text>
<text x="32" y="105.8">18</text>
<text x="32" y="107">20</text>
<text x="41.1" y="102.1">11</text>
<text x="41.1" y="103.3">13</text>
<text x="41.1" y="104.6">15</text>
<text x="41.1" y="105.8">17</text>
<text x="41.1" y="107">19</text>
<text x="96.6" y="102.1">12</text>
<text x="96.6" y="103.3">14</text>
<text x="96.6" y="104.6">16</text>
<text x="96.6" y="105.8">18</text>
<text x="96.6" y="107">20</text>
<text x="105.7" y="102.1">11</text>
<text x="105.7" y="103.3">13</text>
<text x="105.7" y="104.6">15</text>
<text x="105.7" y="105.8">17</text>
<text x="105.7" y="107">19</text>
<text x="19.5" y="111.9">1.8V</text>
<text x="32" y="108.2">22</text>
<text x="32" y="109.4">24</text>
<text x="32" y="110.7">26</text>
<text x="32" y="111.9">28</text>
<text x="32" y="113.1">30</text>
<text x="41.1" y="108.2">21</text>
<text x="41.1" y="109.4">23</text>
<text x="41.1" y="110.7">25</text>
<text x="41.1" y="111.9">27</text>
<text x="41.1" y="113.1">29</text>
<text x="52.5" y="111.9">1.8V</text>
<text x="84.1" y="111.9">1.8V</text>
<text x="96.6" y="108.2">22</text>
<text x="96.6" y="109.4">24</text>
<text x="96.6" y="110.7">26</text>
<text x="96.6" y="111.9">28</text>
<text x="96.6" y="113.1">30</text>
<text x="105.7" y="108.2">21</text>
<text x="105.7" y="109.4">23</text>
<text x="105.7" y="110.7">25</text>
<text x="105.7" y="111.9">27</text>
<text x="105.7" y="113.1">29</text>
<text x="117.1" y="111.9">1.8V</text>
<text x="15.2" y="116.5">VCCIO</text>
<text x="32" y="114.3">32</text>
<text x="41.1" y="114.3">31</text>
<text x="79.9" y="116.5">VCCIO</text>
<text x="96.6" y="114.3">32</text>
<text x="105.7" y="114.3">31</text>
<text x="57.3" y="124.1">VCC12VIN_1</text>
<text x="74.4" y="124.1">VCC12VIN_2</text>
<text x="120.7" y="124.1">J7 - J12 - DATA1</text>
<text x="120.7" y="125.1">J8 - J13 -DATA2</text>
<text x="93.9" y="135.1">VCC12VIN</text>
<text x="160.9" y="137.5">Title</text>
<text x="160.9" y="132.7">Address</text>
<text x="160.9" y="141.2">Size</text>
<text x="162.2" y="142.4">Custom</text>
<text x="164.6" y="141.2">Page Name</text>
<text x="199.9" y="141.2">Rev</text>
<text x="201.1" y="142.4">Rev1_0</text>
<text x="160.9" y="144.9">Date:</text>
<text x="165.9" y="144.9">Monday, March 11, 2019</text>
<text x="185.3" y="144.9">Sheet</text>
<text x="191.4" y="144.9">3</text>
<text x="195" y="144.9">of</text>
<text x="198.7" y="144.9">6</text>
</g>
<g font-size="1.1" fill="#000080">
<text x="19.5" y="16.8">IIC1</text>
<text x="52.4" y="18">TVS1</text>
<text x="52.4" y="19.3">SMAJ5.0A</text>
<text x="19.5" y="25.4">CON5</text>
<text x="81.7" y="26.6">PS1</text>
<text x="104.8" y="27.8">D1</text>
<text x="104.8" y="29">BAV99</text>
<text x="121.9" y="27.8">C27</text>
<text x="121.9" y="29">100nF/16V</text>
<text x="180.4" y="27.8">C28</text>
<text x="180.4" y="29">100nF/16V</text>
<text x="75.6" y="31.5">E1</text>
<text x="75.6" y="32.7">ESD Pattern</text>
<text x="81.7" y="30.2">100mA</text>
<text x="131.7" y="35.1">R14</text>
<text x="136.5" y="35.1">R15</text>
<text x="167" y="35.1">R16</text>
<text x="171.9" y="35.1">R17</text>
<text x="131.7" y="36.3">2K</text>
<text x="136.5" y="36.3">2K</text>
<text x="148.7" y="36.3">U4</text>
<text x="167" y="36.3">2K</text>
<text x="171.9" y="36.3">2K</text>
<text x="19.5" y="46.1">IIC2</text>
<text x="150" y="43.6">ISO1540</text>
<text x="75.6" y="53.4">E2</text>
<text x="81.7" y="48.5">PS2</text>
<text x="81.7" y="52.2">100mA</text>
<text x="104.8" y="49.7">D2</text>
<text x="104.8" y="51">BAV99</text>
<text x="19.5" y="54.6">CON5</text>
<text x="75.6" y="54.6">ESD Pattern</text>
<text x="35.5" y="94.9">DATA1</text>
<text x="100.1" y="94.9">DATA2</text>
<text x="34.2" y="116.8">CON16x2</text>
<text x="98.7" y="116.8">CON16x2</text>
<text x="62.9" y="131.4">D3</text>
<text x="71.4" y="131.4">D4</text>
<text x="80" y="131.4">D5</text>
<text x="88.5" y="131.4">D6</text>
<text x="62.9" y="132.9">SS34_NL</text>
<text x="71.4" y="132.9">APD340VR</text>
<text x="80" y="132.9">SS34_NL</text>
<text x="88.5" y="132.9">APD340VR</text>
</g>
<g font-size="1.1" fill="#004080">
<text x="20.7" y="18.8">1</text>
<text x="20.7" y="20.1">2</text>
<text x="20.7" y="21.3">3</text>
<text x="20.7" y="22.5">4</text>
<text x="20.7" y="23.7">5</text>
<text x="148.1" y="42">GND2</text>
<text x="148.1" y="40.8">SCL2</text>
<text x="148.1" y="39.6">SDA2</text>
<text x="148.1" y="38.4">VCC2</text>
<text x="152.3" y="42">GND1</text>
<text x="152.4" y="38.4">VCC1</text>
<text x="152.5" y="39.6">SDA1</text>
<text x="152.6" y="40.8">SCL1</text>
<text x="20.7" y="48.1">1</text>
<text x="20.7" y="49.3">2</text>
<text x="20.7" y="50.5">3</text>
<text x="20.7" y="51.8">4</text>
<text x="20.7" y="53">5</text>
<text x="34.8" y="96.9">2</text>
<text x="34.8" y="98.1">4</text>
<text x="34.8" y="99.3">6</text>
<text x="34.8" y="100.5">8</text>
<text x="34.8" y="101.8">10</text>
<text x="39" y="96.9">1</text>
<text x="39" y="98.1">3</text>
<text x="39" y="99.3">5</text>
<text x="39" y="100.5">7</text>
<text x="39" y="101.8">9</text>
<text x="99.3" y="96.9">2</text>
<text x="99.3" y="98.1">4</text>
<text x="99.3" y="99.3">6</text>
<text x="99.3" y="100.5">8</text>
<text x="99.3" y="101.8">10</text>
<text x="103.6" y="96.9">1</text>
<text x="103.6" y="98.1">3</text>
<text x="103.6" y="99.3">5</text>
<text x="103.6" y="100.5">7</text>
<text x="103.6" y="101.8">9</text>
<text x="34.8" y="103">12</text>
<text x="34.8" y="104.2">14</text>
<text x="34.8" y="105.4">16</text>
<text x="34.8" y="106.6">18</text>
<text x="34.8" y="107.9">20</text>
<text x="38.4" y="103">11</text>
<text x="38.4" y="104.2">13</text>
<text x="38.4" y="105.4">15</text>
<text x="38.4" y="106.6">17</text>
<text x="38.4" y="107.9">19</text>
<text x="99.3" y="103">12</text>
<text x="99.3" y="104.2">14</text>
<text x="99.3" y="105.4">16</text>
<text x="99.3" y="106.6">18</text>
<text x="99.3" y="107.9">20</text>
<text x="103" y="103">11</text>
<text x="103" y="104.2">13</text>
<text x="103" y="105.4">15</text>
<text x="103" y="106.6">17</text>
<text x="103" y="107.9">19</text>
<text x="34.8" y="109.1">22</text>
<text x="34.8" y="110.3">24</text>
<text x="34.8" y="111.5">26</text>
<text x="34.8" y="112.7">28</text>
<text x="34.8" y="114">30</text>
<text x="38.4" y="109.1">21</text>
<text x="38.4" y="110.3">23</text>
<text x="38.4" y="111.5">25</text>
<text x="38.4" y="112.7">27</text>
<text x="38.4" y="114">29</text>
<text x="99.3" y="109.1">22</text>
<text x="99.3" y="110.3">24</text>
<text x="99.3" y="111.5">26</text>
<text x="99.3" y="112.7">28</text>
<text x="99.3" y="114">30</text>
<text x="103" y="109.1">21</text>
<text x="103" y="110.3">23</text>
<text x="103" y="111.5">25</text>
<text x="103" y="112.7">27</text>
<text x="103" y="114">29</text>
<text x="34.8" y="115.1">32</text>
<text x="38.4" y="115.1">31</text>
<text x="99.3" y="115.1">32</text>
<text x="103" y="115.1">31</text>
</g>
<g font-size="1.1" fill="#f00">
<text x="35.6" y="21.5">FP_I2C_SDA</text>
<text x="35.6" y="19">FP_I2C_SCL</text>
<text x="30" y="26.8">s</text>
<text x="50.7" y="25.6">s</text>
<text x="69.8" y="27.6">FP_I2C_SDA</text>
<text x="104.3" y="34.2">s</text>
<text x="121.4" y="32.9">s</text>
<text x="73.9" y="36.6">s</text>
<text x="119.7" y="38.6">ISO_I2C_SDA</text>
<text x="119.7" y="39.8">ISO_I2C_SCL</text>
<text x="177" y="39.4">FPGA_I2C_SDA</text>
<text x="177.6" y="40.7">FPGA_I2C_SCL</text>
<text x="186.6" y="39.4">{1}</text>
<text x="187.1" y="40.7">{1}</text>
<text x="140.9" y="45.1">s</text>
<text x="35.6" y="50.8">FP_I2C_SDA</text>
<text x="35.6" y="48.3">FP_I2C_SCL</text>
<text x="69.8" y="49.5">FP_I2C_SCL</text>
<text x="30" y="56.1">s</text>
<text x="73.9" y="58.5">s</text>
<text x="104.3" y="56.1">s</text>
<text x="11.9" y="101.7">{1}</text>
<text x="11.9" y="99.2">{1}</text>
<text x="11.9" y="96.8">{1}</text>
<text x="14.5" y="101.7">DO_3</text>
<text x="14.5" y="99.2">CO_3</text>
<text x="14.5" y="96.8">RO_3</text>
<text x="56.1" y="99.1">CI_3</text>
<text x="56.2" y="101.6">RI_3</text>
<text x="56.5" y="96.7">DI_3</text>
<text x="59.7" y="99.1">{1}</text>
<text x="59.9" y="101.6">{1}</text>
<text x="60.1" y="96.7">{1}</text>
<text x="76.6" y="96.8">{1}</text>
<text x="76.6" y="99.2">{1}</text>
<text x="76.6" y="101.7">{1}</text>
<text x="79.1" y="96.8">RO_1</text>
<text x="79.1" y="99.2">CO_1</text>
<text x="79.1" y="101.7">DO_1</text>
<text x="120.7" y="99.1">CI_1</text>
<text x="120.8" y="101.6">RI_1</text>
<text x="121.1" y="96.7">DI_1</text>
<text x="124.4" y="99.1">{1}</text>
<text x="124.5" y="101.6">{1}</text>
<text x="124.7" y="96.7">{1}</text>
<text x="11.2" y="105.2">{1}</text>
<text x="11.2" y="107.7">{1}</text>
<text x="11.2" y="102.8">{1}</text>
<text x="13.8" y="105.2">CI_2</text>
<text x="13.8" y="107.7">RI_2</text>
<text x="13.8" y="102.8">DI_2</text>
<text x="57.4" y="102.9">RO_2</text>
<text x="57.4" y="105.3">CO_2</text>
<text x="57.4" y="107.8">DO_2</text>
<text x="61.6" y="102.9">{1}</text>
<text x="61.6" y="105.3">{1}</text>
<text x="61.6" y="107.8">{1}</text>
<text x="75.9" y="105.2">{1}</text>
<text x="75.9" y="102.8">{1}</text>
<text x="75.9" y="107.7">{1}</text>
<text x="78.4" y="105.2">CI_0</text>
<text x="78.4" y="102.8">DI_0</text>
<text x="78.4" y="107.7">RI_0</text>
<text x="122" y="102.9">RO_0</text>
<text x="122" y="105.3">CO_0</text>
<text x="122" y="107.8">DO_0</text>
<text x="126.2" y="102.9">{1}</text>
<text x="126.2" y="105.3">{1}</text>
<text x="126.2" y="107.8">{1}</text>
<text x="9.8" y="110.2">{1}</text>
<text x="12.3" y="110.2">UART1_TX</text>
<text x="56" y="110.1">UART1_RX</text>
<text x="62.9" y="110.1">{1}</text>
<text x="74.4" y="110.2">{1}</text>
<text x="76.9" y="110.2">UART2_TX</text>
<text x="120.6" y="110.1">UART2_RX</text>
<text x="127.5" y="110.1">{1}</text>
</g>
<g font-size="1.1" fill="#00f">
<text x="25.6" y="27.8">GND_IIC</text>
<text x="46.3" y="26.6">GND_IIC</text>
<text x="100" y="35.1">GND_IIC</text>
<text x="117" y="33.9">GND_IIC</text>
<text x="69.5" y="37.5">GND_IIC</text>
<text x="136.5" y="46.1">GND_IIC</text>
<text x="25.6" y="57.1">GND_IIC</text>
<text x="69.5" y="59.5">GND_IIC</text>
<text x="100" y="57.1">GND_IIC</text>
</g>
<g font-size=".9">
<text x="21.6" y="1">5</text>
<text x="62.3" y="1">4</text>
<text x="103" y="1">3</text>
<text x="143.7" y="1">2</text>
<text x="184.5" y="1">1</text>
<text x=".3" y="20">D</text>
<text x="205.2" y="20">D</text>
<text x=".3" y="56">C</text>
<text x="205.2" y="56">C</text>
<text x=".3" y="91.9">B</text>
<text x="205.2" y="91.9">B</text>
<text x=".3" y="127.9">A</text>
<text x="205.2" y="127.9">A</text>
<text x="21.6" y="146.1">5</text>
<text x="62.3" y="146.1">4</text>
<text x="103" y="146.1">3</text>
<text x="143.7" y="146.1">2</text>
<text x="184.5" y="146.1">1</text>
</g>
</svg>
